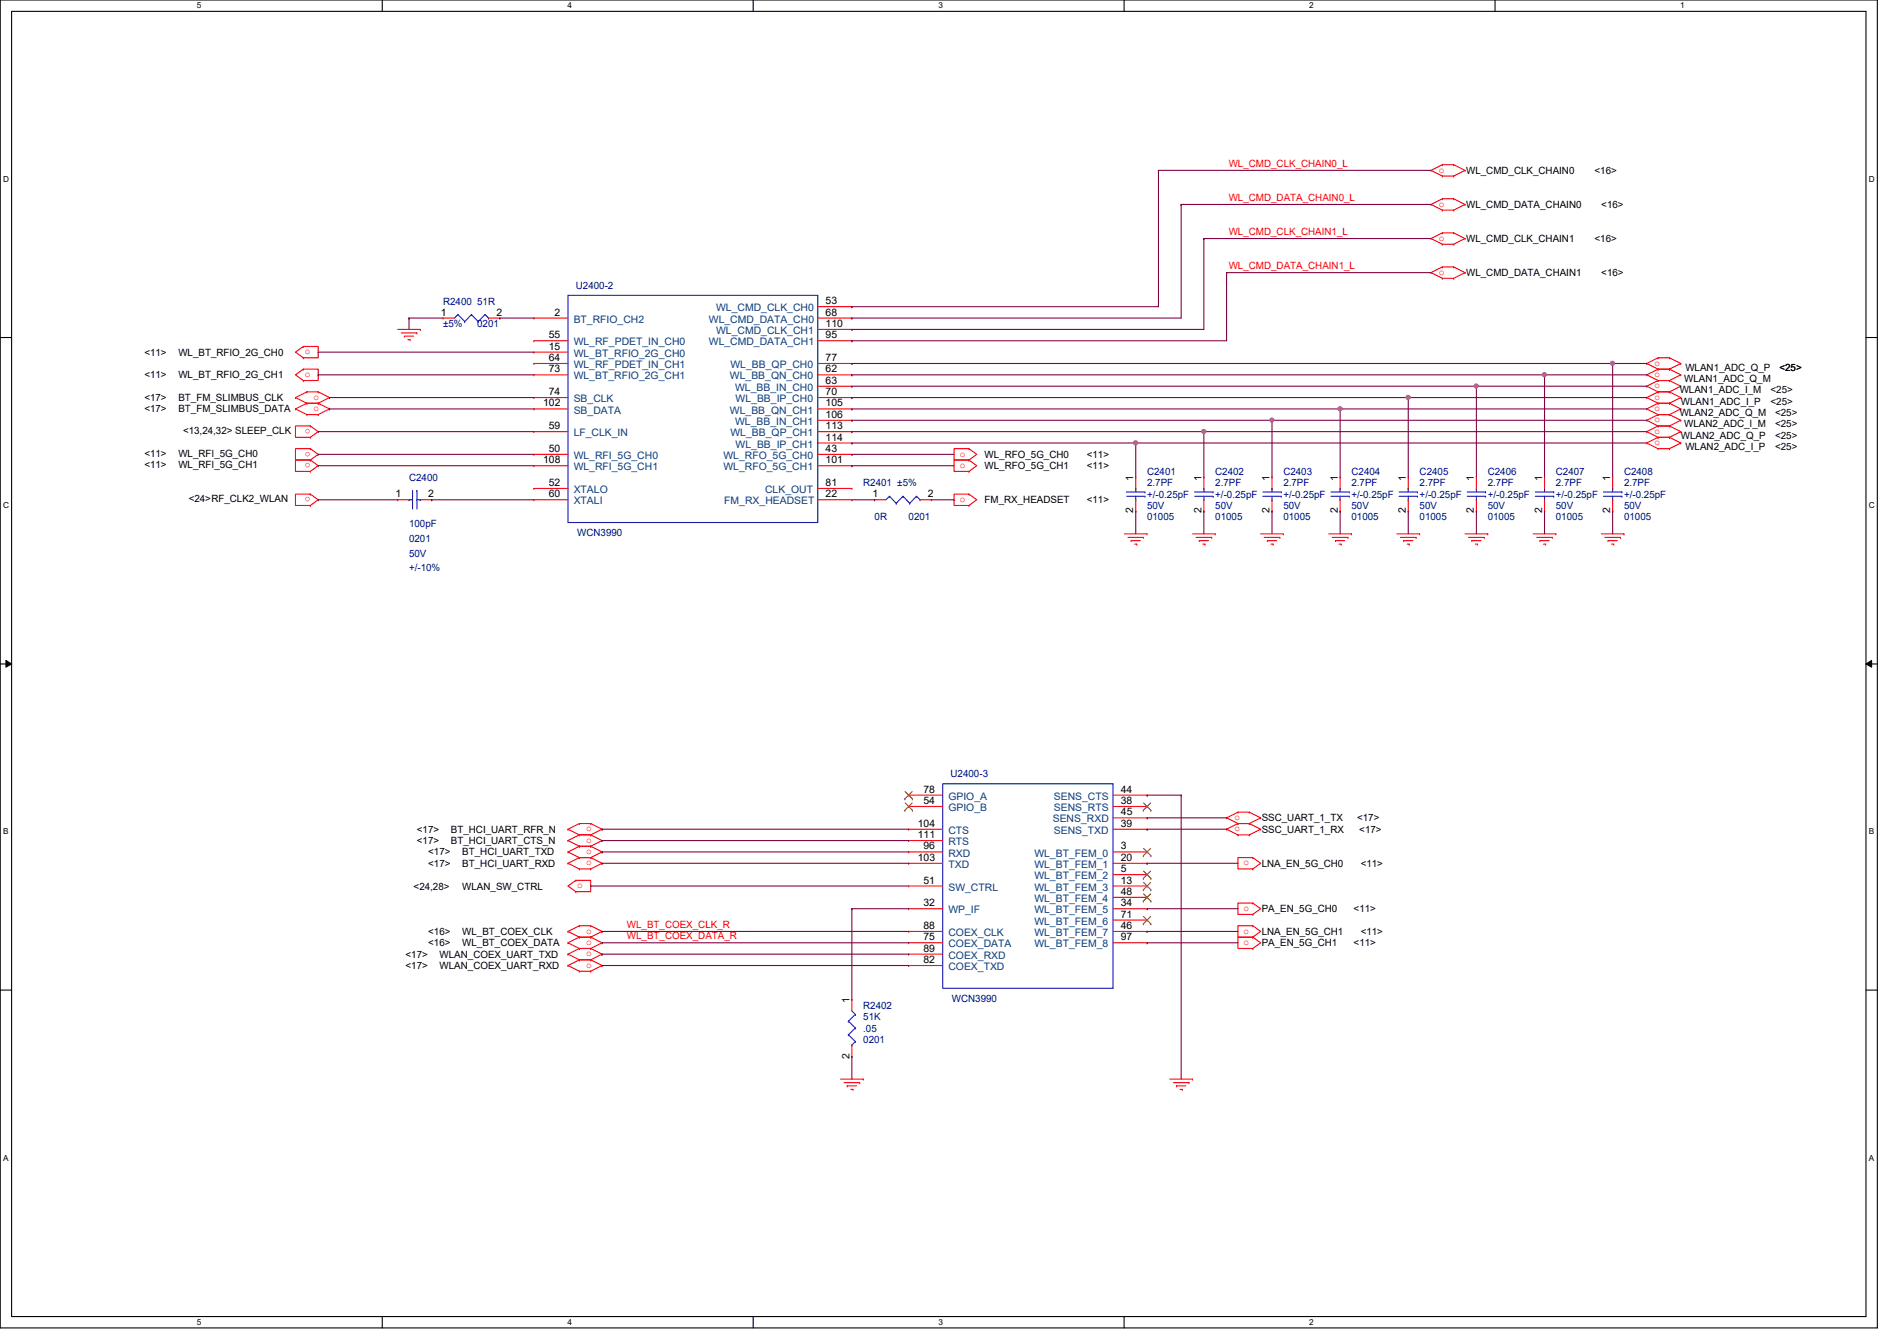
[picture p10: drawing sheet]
<svg xmlns="http://www.w3.org/2000/svg" width="297mm" height="210mm" viewBox="0 0 297 210" stroke-linecap="round" stroke-linejoin="round" font-family="sans-serif">
<path d="M0 0h294v207.9h-294zM1.8 1.8h290.4v204.3h-290.4z" fill="none" stroke="#000" stroke-width=".17"/>
<g fill="#fff">
<path d="M30.8 .2h.7v1.4h-.7z"/>
<path d="M30.8 206.2h.7v1.4h-.7z"/>
</g>
<path d="M59.9 0v1.8M59.9 206.1v1.8" fill="none" stroke="#000" stroke-width=".17"/>
<g fill="#fff">
<path d="M88.9 .2h.6v1.4h-.6z"/>
<path d="M88.9 206.2h.6v1.4h-.6z"/>
</g>
<path d="M117.9 0v1.8M117.9 206.1v1.8" fill="none" stroke="#000" stroke-width=".17"/>
<g fill="#fff">
<path d="M146.9 .2h.7v1.4h-.7z"/>
<path d="M146.9 206.2h.7v1.4h-.7z"/>
</g>
<path d="M176 0v1.8M176 206.1v1.8" fill="none" stroke="#000" stroke-width=".17"/>
<g fill="#fff">
<path d="M205 .2h.7v1.4h-.7z"/>
<path d="M205 206.2h.7v1.4h-.7z"/>
</g>
<path d="M234.1 0v1.8" fill="none" stroke="#000" stroke-width=".17"/>
<g fill="#fff">
<path d="M263.1 .2h.7v1.4h-.7z"/>
<path d="M.5 27.3h.9v1.4h-.9z"/>
<path d="M292.6 27.3h.9v1.4h-.9z"/>
<path d="M.5 78.4h.9v1.4h-.9z"/>
<path d="M292.6 78.4h.9v1.4h-.9z"/>
</g>
<path d="M0 52.8h1.8M292.2 52.8h1.8" fill="none" stroke="#000" stroke-width=".17"/>
<g fill="#fff">
<path d="M.5 129.5h.8v1.4h-.8z"/>
<path d="M292.6 129.5h.9v1.4h-.9z"/>
</g>
<path d="M0 103.9h1.8M292.2 103.9h1.8" fill="none" stroke="#000" stroke-width=".17"/>
<path d="M.9 103.4l.9 .5-.9 .5zM292.2 103.9l.9-.5v1z" fill="#000"/>
<path d="M.9 103.4l.9 .5-.9 .5zM292.2 103.9l.9-.5v1z" fill="none" stroke="#000" stroke-width=".16"/>
<g fill="#fff">
<path d="M.5 180.5h.8v1.4h-.8z"/>
<path d="M292.6 180.5h.9v1.4h-.9z"/>
</g>
<path d="M0 155h1.8M292.2 155h1.8" fill="none" stroke="#000" stroke-width=".17"/>
<g fill="none" stroke="#f00" stroke-width=".17">
<path d="M224.1 26.7h.1M224.1 32h.1M224.1 37.3h.1M224.1 26.7l1.7 .9M224.1 32l1.7 .9M224.1 37.3l1.7 .9M225.8 25.8h.1M225.8 27.6h.1M225.8 31.1h.1M225.8 32.9h.1M225.8 36.4h.1M225.8 38.2h.1"/>
<path d="M225.8 25.8l-1.7 .9M225.8 25.8h1.8M225.8 27.6h1.8M225.8 31.1l-1.7 .9M225.8 31.1h1.8M225.8 32.9h1.8M225.8 36.4l-1.7 .9M225.8 36.4h1.8M225.8 38.2h1.8M227.6 25.8h.1M227.6 27.6h.1M227.6 31.1h.1"/>
<path d="M227.6 32.9h.1M227.6 36.4h.1M227.6 38.2h.1M227.6 25.8l1.8 .9M227.6 31.1l1.8 .9M227.6 36.4l1.8 .9M229.4 26.7h.1M229.4 32h.1M229.4 37.3h.1M229.4 26.7l-1.8 .9M229.4 32l-1.8 .9M229.4 37.3l-1.8 .9"/>
<path d="M47.5 54.2h.1M47.5 56h.1M47.5 54.2h2.3v1.8h-2.3M47.5 57.8h.1M47.5 59.6h.1M47.5 57.8h2.3v1.8h-2.3M47.5 54.2l-1.2 .9 1.2 .9M47.5 57.8l-1.2 .9 1.2 .9M62.3 51.6h3.5M62.8 52.1h2.5M63.3 52.6h.1M63.3 52.6h1.5"/>
<path d="M63.9 53.2h.3M64.2 53.2h.1M65.3 52.1h.1M65.8 51.6h.1M69.4 49.8h.1M69.4 49.8h1.8M76.5 49.8h1.8M78.3 49.8h.1M83.6 49.8h.1M83.6 53.3h.1M83.6 55.1h.1M83.6 56.9h.1"/>
<path d="M83.6 58.7h.1M83.6 49.8h5.3M83.6 53.3h5.3M83.6 55.1h5.3M83.6 56.9h5.3M83.6 58.7h5.3M128.1 51.6h5.3M128.1 49.8h5.3M128.1 48h5.3M128.1 53.3h5.3M128.1 56.9h5.3M128.1 58.7h5.3"/>
<path d="M133.4 48h.1M133.4 49.8h.1M133.4 51.6h.1M133.4 53.3h.1M133.4 56.9h.1M133.4 58.7h.1M224.1 42.7h.1M224.1 42.7l1.7 .9M225.8 41.8h.1M225.8 43.6h.1M225.8 41.8l-1.7 .9M225.8 41.8h1.8"/>
<path d="M225.8 43.6h1.8M227.6 41.8h.1M227.6 43.6h.1M227.6 41.8l1.8 .9M229.4 42.7h.1M229.4 42.7l-1.8 .9M257.8 58.7h.1M257.8 56.9h.1M257.8 56.9l1.8 .9M257.8 58.7l1.8 .9M259.6 59.6h.1M259.6 57.8h.1"/>
<path d="M259.6 56h.1M259.6 59.6l-1.8 .9M259.6 59.6h1.8M259.6 57.8l-1.8 .9M259.6 57.8h1.8M259.6 56l-1.8 .9M259.6 56h1.8M261.4 59.6h.1M261.4 57.8h.1M261.4 56h.1M261.4 56l1.8 .9M261.4 59.6l1.8 .9"/>
<path d="M261.4 57.8l1.8 .9M263.2 58.7h.1M263.2 56.9h.1M263.2 58.7l-1.8 .9M263.2 56.9l-1.8 .9M46.3 62.2h.1M46.3 64h.1M46.3 62.2l1.7 .9M46.3 64l1.7 .9M48 61.3h.1M48 63.1h.1M48 64.9h.1"/>
<path d="M48 61.3h1.8M48 61.3l-1.7 .9M48 63.1h1.8M48 63.1l-1.7 .9M48 64.9h1.8M48.6 68.5h.1M48.6 66.7h.1M48.6 66.7h-2.3v1.8h2.3M48.6 72h.1M48.6 70.2h.1M48.6 70.2h-2.3v1.8h2.3M48.6 73.8h.1"/>
<path d="M48.6 72h-2.3v1.8h2.3M48.6 79.1h.1M48.6 77.3h.1M48.6 77.3h-2.3v1.8h2.3M48.6 66.7l1.2 .9-1.2 .9M48.6 70.2l1.2 .9-1.2 .9M48.6 72l1.2 .9-1.2 .9M48.6 77.3l1.2 .9-1.2 .9M49.8 61.3h.1M49.8 63.1h.1M49.8 64.9h.1M49.8 61.3l1.8 .9"/>
<path d="M49.8 63.1l1.8 .9M51.6 62.2h.1M51.6 64h.1M51.6 62.2l-1.8 .9M51.6 64l-1.8 .9M62.3 78.2h.1M62.3 78.2h1.7M65.8 78.2h1.8M67.6 78.2h.1M83.6 62.2h.1M83.6 64h.1M83.6 67.6h.1"/>
<path d="M83.6 71.1h.1M83.6 72.9h.1M83.6 76.5h.1M83.6 78.2h.1M83.6 78.2h5.3M83.6 62.2h5.3M83.6 64h5.3M83.6 67.6h5.3M83.6 71.1h5.3M83.6 72.9h5.3M83.6 76.5h5.3M128.1 78.2h5.3"/>
<path d="M128.1 60.5h5.3M128.1 62.2h5.3M128.1 64h5.3M128.1 65.8h5.3M128.1 67.6h5.3M128.1 69.3h5.3M128.1 71.1h5.3M128.1 72.9h5.3M128.1 76.5h5.3M133.4 60.5h.1M133.4 62.2h.1M133.4 64h.1"/>
<path d="M133.4 65.8h.1M133.4 67.6h.1M133.4 69.3h.1M133.4 71.1h.1M133.4 72.9h.1M133.4 76.5h.1M133.4 78.2h.1M136.9 78.2h.1M136.9 78.2h1.8M144.1 78.2h1.7M145.8 78.2h.1M151.7 70.2h.1"/>
<path d="M151.7 72h.1M151.7 70.2h-2.3v1.8h2.3M151.7 73.8h.1M151.7 72h-2.3v1.8h2.3M151.7 77.3h.1M151.7 79.1h.1M151.7 77.3h-2.3v1.8h2.3M151.7 70.2l1.2 .9-1.2 .9M151.7 72l1.2 .9-1.2 .9M151.7 77.3l1.2 .9-1.2 .9M177.8 74.7h.1M177.8 74.7v1.8"/>
<path d="M177.8 78.2v1.8M188.5 74.7h.1M188.5 74.7v1.8M188.5 78.2v1.8M199.2 74.7h.1M199.2 74.7v1.8M199.2 78.2v1.8M209.8 74.7h.1M209.8 74.7v1.8M209.8 78.2v1.8M220.5 74.7h.1M220.5 74.7v1.8"/>
<path d="M220.5 78.2v1.8M231.2 74.7h.1M231.2 74.7v1.8M231.2 78.2v1.8M241.8 74.7h.1M241.8 74.7v1.8M241.8 78.2v1.8M252.5 74.7h.1M252.5 74.7v1.8M252.5 78.2v1.8M257.8 60.5h.1M257.8 62.2h.1"/>
<path d="M257.8 65.8h.1M257.8 69.3h.1M257.8 64h.1M257.8 67.6h.1M257.8 60.5l1.8 .8M257.8 62.2l1.8 .9M257.8 65.8l1.8 .9M257.8 69.3l1.8 .9M257.8 64l1.8 .9M257.8 67.6l1.8 .9M259.6 61.3h.1M259.6 63.1h.1"/>
<path d="M259.6 64.9h.1M259.6 66.7h.1M259.6 68.5h.1M259.6 70.2h.1M259.6 61.3h1.8M259.6 63.1h1.8M259.6 64.9h1.8M259.6 61.3l-1.8 .9M259.6 64.9l-1.8 .9M259.6 66.7h1.8M259.6 68.5l-1.8 .8M259.6 68.5h1.8"/>
<path d="M259.6 70.2h1.8M259.6 63.1l-1.8 .9M259.6 66.7l-1.8 .9M261.4 61.3h.1M261.4 63.1h.1M261.4 64.9h.1M261.4 66.7h.1M261.4 68.5h.1M261.4 70.2h.1M261.4 61.3l1.8 .9M261.4 64.9l1.8 .9M261.4 68.5l1.8 .8"/>
<path d="M261.4 63.1l1.8 .9M261.4 66.7l1.8 .9M263.2 60.5h.1M263.2 62.2h.1M263.2 65.8h.1M263.2 69.3h.1M263.2 64h.1M263.2 67.6h.1M263.2 60.5l-1.8 .8M263.2 62.2l-1.8 .9M263.2 65.8l-1.8 .9M263.2 69.3l-1.8 .9"/>
<path d="M263.2 64l-1.8 .9M263.2 67.6l-1.8 .9M176.1 83.6h3.5M176.6 84.1h2.5M177.1 84.6h.1M177.1 84.6h1.5M177.7 85.2h.3M177.8 80h.1M178 85.2h.1M179.1 84.1h.1M179.6 83.6h.1M186.7 83.6h3.6"/>
<path d="M187.3 84.1h2.4M187.8 84.6h.1M187.8 84.6h1.4M188.3 85.2h.4M188.5 80h.1M188.7 85.2h.1M189.7 84.1h.1M190.3 83.6h.1M197.4 83.6h3.6M197.9 84.1h2.5M198.5 84.6h.1M198.5 84.6h1.4"/>
<path d="M199 85.2h.3M199.2 80h.1M199.3 85.2h.1M200.4 84.1h.1M201 83.6h.1M208.1 83.6h3.5M208.6 84.1h2.5M209.1 84.6h.1M209.1 84.6h1.5M209.7 85.2h.3M209.8 80h.1M210 85.2h.1"/>
<path d="M211.1 84.1h.1M211.6 83.6h.1M218.7 83.6h3.6M219.3 84.1h2.4M219.8 84.6h.1M219.8 84.6h1.4M220.3 85.2h.4M220.5 80h.1M220.7 85.2h.1M221.7 84.1h.1M222.3 83.6h.1M229.4 83.6h3.6"/>
<path d="M230 84.1h2.4M230.5 84.6h.1M230.5 84.6h1.4M231 85.2h.3M231.2 80h.1M231.3 85.2h.1M232.4 84.1h.1M233 83.6h.1M240.1 83.6h3.5M240.6 84.1h2.5M241.1 84.6h.1M241.1 84.6h1.5"/>
<path d="M241.7 85.2h.3M241.8 80h.1M242 85.2h.1M243.1 84.1h.1M243.6 83.6h.1M250.7 83.6h3.6M251.3 84.1h2.4M251.8 84.6h.1M251.8 84.6h1.4M252.3 85.2h.4M252.5 80h.1M252.7 85.2h.1"/>
<path d="M253.7 84.1h.1M254.3 83.6h.1M88.9 129.8h.1M88.9 131.6h.1M88.9 133.3h.1M88.9 135.1h.1M88.9 129.8l1.8 .9M88.9 131.6l1.8 .9M88.9 133.3l1.8 .9M88.9 135.1l1.8 .9M90.2 137.8h.1M90.2 139.6h.1"/>
<path d="M90.2 137.8h2.3v1.8h-2.3M90.2 137.8l-1.3 .9 1.3 .9M90.7 128.9h.1M90.7 130.7h.1M90.7 132.5h.1M90.7 134.2h.1M90.7 136h.1M90.7 128.9h1.8M90.7 128.9l-1.8 .9M90.7 130.7h1.8M90.7 130.7l-1.8 .9M90.7 132.5h1.8"/>
<path d="M90.7 132.5l-1.8 .8M90.7 134.2h1.8M90.7 134.2l-1.8 .9M90.7 136h1.8M92.5 128.9h.1M92.5 130.7h.1M92.5 132.5h.1M92.5 134.2h.1M92.5 136h.1M92.5 128.9l1.8 .9M92.5 130.7l1.8 .9M92.5 132.5l1.8 .8"/>
<path d="M92.5 134.2l1.8 .9M94.3 129.8h.1M94.3 131.6h.1M94.3 133.3h.1M94.3 135.1h.1M94.3 129.8l-1.8 .9M94.3 131.6l-1.8 .9M94.3 133.3l-1.8 .9M94.3 135.1l-1.8 .9M142.3 124.5h.1M142.3 126.2h.1M142.3 129.8h.1"/>
<path d="M142.3 131.6h.1M142.3 133.3h.1M142.3 135.1h.1M142.3 138.7h.1M142.3 124.5h5.3M142.3 126.2h5.3M142.3 129.8h5.3M142.3 133.3h5.3M142.3 135.1h5.3M142.3 138.7h5.3M142.3 131.6h5.3M174.3 124.5h5.3"/>
<path d="M174.3 126.2h5.3M174.3 128h5.3M174.3 129.8h5.3M174.3 133.3h5.3M174.3 135.1h5.3M174.3 136.9h5.3M174.3 138.7h5.3M179.6 124.5h.1M179.6 126.2h.1M179.6 128h.1M179.6 129.8h.1M179.6 133.3h.1"/>
<path d="M179.6 135.1h.1M179.6 136.9h.1M179.6 138.7h.1M192.1 128h.1M192.1 129.8h.1M192.1 128l1.7 .9M192.1 129.8l1.7 .9M193.8 127.1h.1M193.8 128.9h.1M193.8 130.7h.1M193.8 128.9h1.8M193.8 130.7h1.8"/>
<path d="M193.8 127.1l-1.7 .9M193.8 127.1h1.8M193.8 128.9l-1.7 .9M195.6 127.1h.1M195.6 128.9h.1M195.6 130.7h.1M195.6 127.1l1.8 .9M195.6 128.9l1.8 .9M196.2 134.2h.1M196.2 136h.1M196.2 134.2h-2.4v1.8h2.4M196.2 134.2l1.2 .9-1.2 .9"/>
<path d="M197.4 128h.1M197.4 129.8h.1M197.4 128l-1.8 .9M197.4 129.8l-1.8 .9M88.9 145.8h.1M88.9 147.6h.1M88.9 149.4h.1M88.9 151.1h.1M88.9 145.8l1.8 .9M88.9 147.6l1.8 .9M88.9 149.4l1.8 .8M88.9 151.1l1.8 .9"/>
<path d="M90.7 144.9h.1M90.7 146.7h.1M90.7 148.5h.1M90.7 150.2h.1M90.7 152h.1M90.7 144.9h1.8M90.7 144.9l-1.8 .9M90.7 146.7h1.8M90.7 146.7l-1.8 .9M90.7 148.5h1.8M90.7 148.5l-1.8 .9M90.7 150.2h1.8"/>
<path d="M90.7 150.2l-1.8 .9M90.7 152h1.8M92.5 144.9h.1M92.5 146.7h.1M92.5 148.5h.1M92.5 150.2h.1M92.5 152h.1M92.5 144.9l1.8 .9M92.5 146.7l1.8 .9M92.5 148.5l1.8 .9M92.5 150.2l1.8 .9M94.3 145.8h.1"/>
<path d="M94.3 147.6h.1M94.3 149.4h.1M94.3 151.1h.1M94.3 145.8l-1.8 .9M94.3 147.6l-1.8 .9M94.3 149.4l-1.8 .8M94.3 151.1l-1.8 .9M133.4 156.5h.1M133.4 156.5v1.7M142.3 142.2h.1M142.3 145.8h.1M142.3 147.6h.1"/>
<path d="M142.3 149.4h.1M142.3 151.1h.1M142.3 142.2h5.3M142.3 145.8h5.3M142.3 147.6h5.3M142.3 149.4h5.3M142.3 151.1h5.3M174.3 140.5h5.3M174.3 142.2h5.3M174.3 144h5.3M174.3 145.8h5.3M174.3 147.6h5.3"/>
<path d="M179.6 140.5h.1M179.6 142.2h.1M179.6 144h.1M179.6 145.8h.1M179.6 147.6h.1M196.2 141.4h.1M196.2 143.1h.1M196.2 141.4h-2.4v1.7h2.4M196.2 146.7h.1M196.2 148.5h.1M196.2 146.7h-2.4v1.8h2.4M196.2 144.9h.1"/>
<path d="M196.2 144.9h-2.4v1.8h2.4M196.2 141.4l1.2 .8-1.2 .9M196.2 146.7l1.2 .9-1.2 .9M196.2 144.9l1.2 .9-1.2 .9M131.6 168.9h3.6M132.2 169.5h2.4M132.7 170h.1M132.7 170h1.4M133.2 170.5h.4M133.4 165.4h.1M133.4 163.6v1.8M133.6 170.5h.1"/>
<path d="M134.6 169.5h.1M135.2 168.9h.1M183.2 168.9h3.5M183.7 169.5h2.5M184.2 170h.1M184.2 170h1.5M184.8 170.5h.3M185.1 170.5h.1M186.2 169.5h.1M186.7 168.9h.1"/>
</g>
<g fill="none" stroke="#00f" stroke-width=".17">
<path d="M71.7 49.2h.1M71.7 49.2l-.5 .6M71.7 49.2l1.1 1.1M72.8 50.3h.1M73.8 49.2h.1M73.8 49.2l-1 1.1M73.8 49.2l1.1 1.1M74.9 50.3h.1M75.9 49.2h.1M75.9 49.2l-1 1.1M75.9 49.2l.6 .6M76.5 49.8h.1"/>
<path d="M88.9 46.2h39.2v35.6h-39.2zM64 78.2h.1M64 78.2h.6M64.6 76.8h.1M64.6 76.8v2.9M65.3 76.8h.1M65.3 76.8v2.9M65.3 78.2h.5M65.8 78.2h.1M139.3 77.7h.1M139.3 77.7l-.6 .5M139.3 77.7l1 1.1"/>
<path d="M140.3 78.8h.1M141.4 77.7h.1M141.4 77.7l-1.1 1.1M141.4 77.7l1 1.1M142.4 78.8h.1M143.5 77.7h.1M143.5 77.7l-1.1 1.1M143.5 77.7l.6 .5M144.1 78.2h.1M176.4 77h2.9M176.4 77.7h2.9M177.8 76.5h.1"/>
<path d="M177.8 78.2h.1M177.8 76.5v.5M177.8 77.7v.5M179.3 77h.1M179.3 77.7h.1M187.1 77h2.8M187.1 77.7h2.8M188.5 76.5h.1M188.5 78.2h.1M188.5 76.5v.5M188.5 77.7v.5M189.9 77h.1"/>
<path d="M189.9 77.7h.1M197.7 77h2.9M197.7 77.7h2.9M199.2 76.5h.1M199.2 78.2h.1M199.2 76.5v.5M199.2 77.7v.5M200.6 77h.1M200.6 77.7h.1M208.4 77h2.9M208.4 77.7h2.9M209.8 76.5h.1"/>
<path d="M209.8 78.2h.1M209.8 76.5v.5M209.8 77.7v.5M211.3 77h.1M211.3 77.7h.1M219.1 77h2.9M219.1 77.7h2.9M220.5 76.5h.1M220.5 78.2h.1M220.5 76.5v.5M220.5 77.7v.5M222 77h.1"/>
<path d="M222 77.7h.1M229.7 77h2.9M229.7 77.7h2.9M231.2 76.5h.1M231.2 78.2h.1M231.2 76.5v.5M231.2 77.7v.5M232.6 77h.1M232.6 77.7h.1M240.4 77h2.9M240.4 77.7h2.9M241.8 76.5h.1"/>
<path d="M241.8 78.2h.1M241.8 76.5v.5M241.8 77.7v.5M243.3 77h.1M243.3 77.7h.1M251.1 77h2.9M251.1 77.7h2.9M252.5 76.5h.1M252.5 78.2h.1M252.5 76.5v.5M252.5 77.7v.5M254 77h.1"/>
<path d="M254 77.7h.1M147.6 122.7h26.7v32h-26.7zM132.8 159.9h.1M132.8 159.9l1.1 1M133.4 158.2l.5 .6M133.9 158.8h.1M133.9 158.8l-1.1 1.1M132.8 162h.1M132.8 162l1.1 1M133.4 163.6h.1M133.9 160.9h.1M133.9 163h.1"/>
<path d="M133.9 160.9l-1.1 1.1M133.9 163l-.5 .6"/>
</g>
<g fill="none" stroke="#804000" stroke-width=".16">
<path d="M141.7 125.1h.1M141.7 126.8h.1M141.7 123.9l1.2 1.2M141.7 125.7l1.2 1.1M142.8 123.9l-1.1 1.2M142.8 125.7l-1.1 1.1M142.9 125.1h.1M142.9 126.8h.1M179 126.8h.1M179 133.9h.1M179 137.5h.1M179 139.3h.1"/>
<path d="M179.1 125.7l1.1 1.1M179.1 132.8l1.1 1.1M179.1 136.4l1.1 1.1M179.1 138.1l1.1 1.2M179.1 139.9l1.1 1.2M180.2 125.7l-1.2 1.1M180.2 132.8l-1.2 1.1M180.2 136.4l-1.2 1.1M180.2 138.1l-1.2 1.2M180.2 139.9l-1.2 1.2M180.2 126.8h.1M180.2 133.9h.1"/>
<path d="M180.2 137.5h.1M180.2 139.3h.1M179 141.1h.1M179 144.6h.1M179.1 143.5l1.1 1.1M180.2 143.5l-1.2 1.1M180.2 141.1h.1M180.2 144.6h.1"/>
</g>
<g fill="none" stroke="#800040" stroke-width=".17">
<path d="M49.8 55.1h.1M49.8 58.7h.1M49.8 55.1h33.8M49.8 58.7h33.8M133.4 49.8h.1M133.4 51.6h.1M133.4 56.9h.1M133.4 49.8h51.6M133.4 51.6h55.1M133.4 56.9h119.1M49.8 71.1h.1M49.8 72.9h.1"/>
<path d="M49.8 71.1h33.8M49.8 72.9h33.8M51.6 62.2h.1M51.6 64h.1M51.6 62.2h32M51.6 64h32"/>
</g>
<circle cx="252.5" cy="56.9" r=".32" fill="#f0f"/>
<circle cx="252.5" cy="56.9" r=".32" fill="none" stroke="#f0f" stroke-width=".17"/>
<path d="M133.4 58.7h.1M133.4 58.7h108.4" fill="none" stroke="#800040" stroke-width=".17"/>
<circle cx="241.8" cy="58.6" r=".32" fill="#f0f"/>
<circle cx="241.8" cy="58.6" r=".32" fill="none" stroke="#f0f" stroke-width=".17"/>
<path d="M133.4 60.5h.1M133.4 60.5h97.8" fill="none" stroke="#800040" stroke-width=".17"/>
<circle cx="231.2" cy="60.4" r=".32" fill="#f0f"/>
<circle cx="231.2" cy="60.4" r=".32" fill="none" stroke="#f0f" stroke-width=".17"/>
<path d="M133.4 62.2h.1M133.4 62.2h87.1" fill="none" stroke="#800040" stroke-width=".17"/>
<circle cx="220.5" cy="62.2" r=".32" fill="#f0f"/>
<circle cx="220.5" cy="62.2" r=".32" fill="none" stroke="#f0f" stroke-width=".17"/>
<path d="M133.4 64h.1M133.4 64h76.4" fill="none" stroke="#800040" stroke-width=".17"/>
<circle cx="209.8" cy="64" r=".32" fill="#f0f"/>
<circle cx="209.8" cy="64" r=".32" fill="none" stroke="#f0f" stroke-width=".17"/>
<path d="M133.4 65.8h.1M133.4 65.8h65.8" fill="none" stroke="#800040" stroke-width=".17"/>
<circle cx="199.2" cy="65.8" r=".32" fill="#f0f"/>
<circle cx="199.2" cy="65.8" r=".32" fill="none" stroke="#f0f" stroke-width=".17"/>
<path d="M133.4 67.6h.1M133.4 67.6h55.1" fill="none" stroke="#800040" stroke-width=".17"/>
<circle cx="188.5" cy="67.5" r=".32" fill="#f0f"/>
<circle cx="188.5" cy="67.5" r=".32" fill="none" stroke="#f0f" stroke-width=".17"/>
<path d="M133.4 69.3h.1M133.4 69.3h44.4" fill="none" stroke="#800040" stroke-width=".17"/>
<circle cx="177.8" cy="69.3" r=".32" fill="#f0f"/>
<circle cx="177.8" cy="69.3" r=".32" fill="none" stroke="#f0f" stroke-width=".17"/>
<g fill="none" stroke="#800040" stroke-width=".17">
<path d="M181.4 26.7h.1M181.4 26.7v21.3h-48M181.4 26.7h42.7M185 32h.1M185 32v17.8M185 32h39.1M188.5 37.3h.1M188.5 37.3v14.3M188.5 37.3h35.6M64 49.8h.1M64 49.8h5.4M64 49.8v1.8"/>
<path d="M78.3 49.8h.1M78.3 49.8h5.3M133.4 48h.1M133.4 53.3h.1M192.1 42.7h.1M192.1 42.7v10.6h-58.7M192.1 42.7h32M241.8 58.7h.1M241.8 58.7v16M241.8 58.7h16M252.5 56.9h.1M252.5 56.9v17.8"/>
<path d="M252.5 56.9h5.3M49.8 78.2h.1M49.8 67.6h.1M49.8 78.2h12.5M49.8 67.6h33.8M67.6 78.2h.1M67.6 78.2h16M133.4 71.1h.1M133.4 72.9h.1M133.4 71.1h16M133.4 72.9h16M133.4 78.2h3.5"/>
<path d="M136.9 78.2h.1M145.8 78.2h3.6M149.4 78.2h.1M177.8 69.3h.1M177.8 69.3v5.4M177.8 69.3h80M188.5 67.6h.1M188.5 67.6v7.1M188.5 67.6h69.3M199.2 65.8h.1M199.2 65.8v8.9M199.2 65.8h58.6"/>
<path d="M209.8 64h.1M209.8 64v10.7M209.8 64h48M220.5 62.2h.1M220.5 62.2v12.5M220.5 62.2h37.3M231.2 60.5h.1M231.2 60.5v14.2M231.2 60.5h26.6M177.8 80h.1M177.8 80v3.6M188.5 80h.1"/>
<path d="M188.5 80v3.6M199.2 80h.1M199.2 80v3.6M209.8 80h.1M209.8 80v3.6M220.5 80h.1M220.5 80v3.6M231.2 80h.1M231.2 80v3.6M241.8 80h.1M241.8 80v3.6M252.5 80h.1"/>
<path d="M252.5 80v3.6M92.5 138.7h.1M92.5 138.7h49.8M94.3 129.8h.1M94.3 131.6h.1M94.3 133.3h.1M94.3 135.1h.1M94.3 129.8h48M94.3 131.6h48M94.3 135.1h48M94.3 133.3h48M179.6 128h.1"/>
<path d="M179.6 129.8h.1M179.6 135.1h.1M179.6 124.5h.1M179.6 129.8h12.5M179.6 128h12.5M179.6 135.1h14.2M179.6 124.5h5.4M185 124.5h.1M185 124.5v44.4M94.3 151.1h.1M94.3 149.4h.1M94.3 145.8h.1"/>
<path d="M94.3 147.6h.1M94.3 147.6h48M94.3 145.8h48M94.3 151.1h48M94.3 149.4h48M133.4 142.2h.1M133.4 142.2h8.9M133.4 142.2v14.3M179.6 142.2h.1M179.6 147.6h.1M179.6 145.8h.1M179.6 142.2h14.2"/>
<path d="M179.6 147.6h14.2M179.6 145.8h14.2M133.4 165.4h.1M133.4 165.4v3.5"/>
</g>
<circle cx="252.5" cy="56.9" r=".32" fill="#f0f"/>
<circle cx="252.5" cy="56.9" r=".32" fill="none" stroke="#f0f" stroke-width=".17"/>
<circle cx="241.8" cy="58.6" r=".32" fill="#f0f"/>
<circle cx="241.8" cy="58.6" r=".32" fill="none" stroke="#f0f" stroke-width=".17"/>
<circle cx="231.2" cy="60.4" r=".32" fill="#f0f"/>
<circle cx="231.2" cy="60.4" r=".32" fill="none" stroke="#f0f" stroke-width=".17"/>
<circle cx="220.5" cy="62.2" r=".32" fill="#f0f"/>
<circle cx="220.5" cy="62.2" r=".32" fill="none" stroke="#f0f" stroke-width=".17"/>
<circle cx="209.8" cy="64" r=".32" fill="#f0f"/>
<circle cx="209.8" cy="64" r=".32" fill="none" stroke="#f0f" stroke-width=".17"/>
<circle cx="199.2" cy="65.8" r=".32" fill="#f0f"/>
<circle cx="199.2" cy="65.8" r=".32" fill="none" stroke="#f0f" stroke-width=".17"/>
<circle cx="188.5" cy="67.5" r=".32" fill="#f0f"/>
<circle cx="188.5" cy="67.5" r=".32" fill="none" stroke="#f0f" stroke-width=".17"/>
<circle cx="177.8" cy="69.3" r=".32" fill="#f0f"/>
<circle cx="177.8" cy="69.3" r=".32" fill="none" stroke="#f0f" stroke-width=".17"/>
<g font-size="1.6" fill="#f00">
<text x="192.4" y="26.1">WL_CMD_CLK_CHAIN0_L</text>
<text x="225.3" y="27">o</text>
<text x="192.4" y="31.5">WL_CMD_DATA_CHAIN0_L</text>
<text x="225.3" y="32.3">o</text>
<text x="192.4" y="36.8">WL_CMD_CLK_CHAIN1_L</text>
<text x="225.3" y="37.7">o</text>
<text x="192.4" y="42.1">WL_CMD_DATA_CHAIN1_L</text>
<text x="225.3" y="43">o</text>
<text x="47.7" y="55.5">o</text>
<text x="47.7" y="59">o</text>
<text x="259.1" y="59">o</text>
<text x="259.1" y="57.2">o</text>
<text x="49.1" y="62.6">o</text>
<text x="49.1" y="64.3">o</text>
<text x="259.1" y="60.8">o</text>
<text x="259.1" y="62.6">o</text>
<text x="259.1" y="64.3">o</text>
<text x="48.6" y="67.1" transform="rotate(180 48.6 67.1)">o</text>
<text x="48.6" y="70.7" transform="rotate(180 48.6 70.7)">o</text>
<text x="150.3" y="71.5">o</text>
<text x="259.1" y="66.1">o</text>
<text x="259.1" y="69.7">o</text>
<text x="259.1" y="67.9">o</text>
<text x="48.6" y="72.5" transform="rotate(180 48.6 72.5)">o</text>
<text x="48.6" y="77.8" transform="rotate(180 48.6 77.8)">o</text>
<text x="150.3" y="73.2">o</text>
<text x="150.3" y="78.6">o</text>
<text x="91.8" y="130.1">o</text>
<text x="91.8" y="131.9">o</text>
<text x="193.3" y="128.4">o</text>
<text x="193.3" y="130.1">o</text>
<text x="91.8" y="133.7">o</text>
<text x="91.8" y="135.5">o</text>
<text x="194.7" y="135.5">o</text>
<text x="90.4" y="139">o</text>
<text x="194.7" y="142.6">o</text>
<text x="91.8" y="146.1">o</text>
<text x="91.8" y="147.9">o</text>
<text x="91.8" y="149.7">o</text>
<text x="98.2" y="145.2">WL_BT_COEX_CLK_R</text>
<text x="98.2" y="147">WL_BT_COEX_DATA_R</text>
<text x="194.7" y="147.9">o</text>
<text x="194.7" y="146.1">o</text>
<text x="91.8" y="151.5">o</text>
</g>
<g font-size="1.6">
<text x="229.6" y="27.2">WL_CMD_CLK_CHAIN0</text>
<text x="249.7" y="27.2">&lt;16&gt;</text>
<text x="229.6" y="32.6">WL_CMD_DATA_CHAIN0</text>
<text x="250.7" y="32.6">&lt;16&gt;</text>
<text x="229.6" y="37.9">WL_CMD_CLK_CHAIN1</text>
<text x="249.7" y="37.9">&lt;16&gt;</text>
<text x="129.3" y="47.6">53</text>
<text x="229.6" y="43.2">WL_CMD_DATA_CHAIN1</text>
<text x="250.7" y="43.2">&lt;16&gt;</text>
<text x="69" y="49.4">1</text>
<text x="77.7" y="49.4">2</text>
<text x="85.9" y="53">55</text>
<text x="86.8" y="49.4">2</text>
<text x="129.3" y="49.4">68</text>
<text x="129.3" y="53">95</text>
<text x="129.3" y="51.2">110</text>
<text x="22.6" y="55.7">&lt;11&gt;</text>
<text x="22.6" y="59.2">&lt;11&gt;</text>
<text x="27.9" y="55.7">WL_BT_RFIO_2G_CH0</text>
<text x="27.9" y="59.2">WL_BT_RFIO_2G_CH1</text>
<text x="85.9" y="54.7">15</text>
<text x="85.9" y="56.5">64</text>
<text x="85.9" y="58.3">73</text>
<text x="129.3" y="58.3">62</text>
<text x="129.3" y="56.5">77</text>
<text x="263.7" y="59.8">WLAN1_ADC_Q_M</text>
<text x="263.9" y="58">WLAN1_ADC_Q_P</text>
<text x="278.6" y="58">&lt;25&gt;</text>
<text x="22.6" y="62.8">&lt;17&gt;</text>
<text x="22.6" y="64.6">&lt;17&gt;</text>
<text x="27.9" y="62.8">BT_FM_SLIMBUS_CLK</text>
<text x="27.9" y="64.6">BT_FM_SLIMBUS_DATA</text>
<text x="85" y="63.6">102</text>
<text x="85.9" y="61.8">74</text>
<text x="129.3" y="61.8">70</text>
<text x="129.3" y="63.6">105</text>
<text x="129.3" y="60.1">63</text>
<text x="129.3" y="65.4">106</text>
<text x="263" y="61.6">WLAN1_ADC_I_M</text>
<text x="263" y="65.1">WLAN2_ADC_Q_M</text>
<text x="263.2" y="63.3">WLAN1_ADC_I_P</text>
<text x="277.2" y="61.6">&lt;25&gt;</text>
<text x="277.2" y="63.3">&lt;25&gt;</text>
<text x="278" y="65.1">&lt;25&gt;</text>
<text x="22.6" y="71.5">&lt;11&gt;</text>
<text x="27.9" y="71.5">WL_RFI_5G_CH0</text>
<text x="28.7" y="67.9">&lt;13,24,32&gt; SLEEP_CLK</text>
<text x="85.9" y="67.2">59</text>
<text x="85.9" y="70.7">50</text>
<text x="129.3" y="69">114</text>
<text x="129.3" y="70.7">43</text>
<text x="129.3" y="67.2">113</text>
<text x="154.2" y="71.7">WL_RFO_5G_CH0</text>
<text x="170.2" y="71.7">&lt;11&gt;</text>
<text x="263.2" y="68.7">WLAN2_ADC_Q_P</text>
<text x="263.7" y="66.9">WLAN2_ADC_I_M</text>
<text x="263.9" y="70.4">WLAN2_ADC_I_P</text>
<text x="278" y="66.9">&lt;25&gt;</text>
<text x="278" y="70.4">&lt;25&gt;</text>
<text x="278" y="68.7">&lt;25&gt;</text>
<text x="22.6" y="73.3">&lt;11&gt;</text>
<text x="27.9" y="73.3">WL_RFI_5G_CH1</text>
<text x="61.9" y="77.9">1</text>
<text x="67.1" y="77.9">2</text>
<text x="85" y="72.5">108</text>
<text x="85.9" y="76.1">52</text>
<text x="85.9" y="77.9">60</text>
<text x="129.3" y="76.1">81</text>
<text x="129.3" y="77.9">22</text>
<text x="129.3" y="72.5">101</text>
<text x="136.6" y="77.9">1</text>
<text x="145.3" y="77.9">2</text>
<text x="154.2" y="73.4">WL_RFO_5G_CH1</text>
<text x="170.2" y="73.4">&lt;11&gt;</text>
<text x="177.5" y="75.2" transform="rotate(-90 177.5 75.2)">1</text>
<text x="188.1" y="75.2" transform="rotate(-90 188.1 75.2)">1</text>
<text x="198.8" y="75.2" transform="rotate(-90 198.8 75.2)">1</text>
<text x="209.5" y="75.2" transform="rotate(-90 209.5 75.2)">1</text>
<text x="220.1" y="75.2" transform="rotate(-90 220.1 75.2)">1</text>
<text x="230.8" y="75.2" transform="rotate(-90 230.8 75.2)">1</text>
<text x="241.5" y="75.2" transform="rotate(-90 241.5 75.2)">1</text>
<text x="252.1" y="75.2" transform="rotate(-90 252.1 75.2)">1</text>
<text x="29.5" y="78.6">&lt;24&gt;RF_CLK2_WLAN</text>
<text x="154.2" y="78.8">FM_RX_HEADSET</text>
<text x="170.2" y="78.8">&lt;11&gt;</text>
<text x="177.5" y="80.3" transform="rotate(-90 177.5 80.3)">2</text>
<text x="188.1" y="80.3" transform="rotate(-90 188.1 80.3)">2</text>
<text x="198.8" y="80.3" transform="rotate(-90 198.8 80.3)">2</text>
<text x="209.5" y="80.3" transform="rotate(-90 209.5 80.3)">2</text>
<text x="220.1" y="80.3" transform="rotate(-90 220.1 80.3)">2</text>
<text x="230.8" y="80.3" transform="rotate(-90 230.8 80.3)">2</text>
<text x="241.5" y="80.3" transform="rotate(-90 241.5 80.3)">2</text>
<text x="252.1" y="80.3" transform="rotate(-90 252.1 80.3)">2</text>
<text x="144.6" y="124.1">78</text>
<text x="144.6" y="125.9">54</text>
<text x="175.5" y="124.1">44</text>
<text x="175.5" y="125.9">38</text>
<text x="65.3" y="130.3">&lt;17&gt;</text>
<text x="70.6" y="130.3">BT_HCI_UART_RFR_N</text>
<text x="143.7" y="129.4">104</text>
<text x="143.7" y="131.2">111</text>
<text x="175.5" y="129.4">39</text>
<text x="175.5" y="127.6">45</text>
<text x="197.6" y="128.6">SSC_UART_1_TX</text>
<text x="197.6" y="130.3">SSC_UART_1_RX</text>
<text x="212.5" y="128.6">&lt;17&gt;</text>
<text x="212.8" y="130.3">&lt;17&gt;</text>
<text x="65.3" y="132.1">&lt;17&gt;</text>
<text x="67.1" y="133.9">&lt;17&gt;</text>
<text x="67.1" y="135.7">&lt;17&gt;</text>
<text x="70.6" y="132.1">BT_HCI_UART_CTS_N</text>
<text x="72.4" y="133.9">BT_HCI_UART_TXD</text>
<text x="72.4" y="135.7">BT_HCI_UART_RXD</text>
<text x="143.7" y="134.7">103</text>
<text x="144.6" y="133">96</text>
<text x="175.5" y="133">3</text>
<text x="175.5" y="134.7">20</text>
<text x="175.5" y="136.5">5</text>
<text x="197.6" y="135.7">LNA_EN_5G_CH0</text>
<text x="213.1" y="135.7">&lt;11&gt;</text>
<text x="64.8" y="139.2">&lt;24,28&gt;</text>
<text x="72.4" y="139.2">WLAN_SW_CTRL</text>
<text x="144.6" y="138.3">51</text>
<text x="144.6" y="141.9">32</text>
<text x="175.5" y="138.3">13</text>
<text x="175.5" y="140.1">48</text>
<text x="175.5" y="141.9">34</text>
<text x="175.5" y="143.6">71</text>
<text x="197.6" y="142.8">PA_EN_5G_CH0</text>
<text x="212" y="142.8">&lt;11&gt;</text>
<text x="63.5" y="149.9">&lt;17&gt;</text>
<text x="67.1" y="146.3">&lt;16&gt;</text>
<text x="67.1" y="148.1">&lt;16&gt;</text>
<text x="68.8" y="149.9">WLAN_COEX_UART_TXD</text>
<text x="72.4" y="146.3">WL_BT_COEX_CLK</text>
<text x="72.4" y="148.1">WL_BT_COEX_DATA</text>
<text x="144.6" y="145.4">88</text>
<text x="144.6" y="147.2">75</text>
<text x="144.6" y="149">89</text>
<text x="175.5" y="145.4">46</text>
<text x="175.5" y="147.2">97</text>
<text x="197.6" y="148.1">PA_EN_5G_CH1</text>
<text x="197.6" y="146.3">LNA_EN_5G_CH1</text>
<text x="212" y="148.1">&lt;11&gt;</text>
<text x="213.1" y="146.3">&lt;11&gt;</text>
<text x="63.5" y="151.7">&lt;17&gt;</text>
<text x="68.8" y="151.7">WLAN_COEX_UART_RXD</text>
<text x="144.6" y="150.7">82</text>
<text x="133" y="157" transform="rotate(-90 133 157)">1</text>
<text x="133" y="165.7" transform="rotate(-90 133 165.7)">2</text>
</g>
<g font-size="1.6" fill="#000080">
<text x="69.4" y="47.7">R2400 51R</text>
<text x="90.2" y="45.2">U2400-2</text>
<text x="69.4" y="51.2">±5%</text>
<text x="74.7" y="51.2">0201</text>
<text x="64" y="75.2">C2400</text>
<text x="135.2" y="76.1">R2401 ±5%</text>
<text x="179.6" y="74.3">C2401</text>
<text x="179.6" y="76.1">2.7PF</text>
<text x="179.6" y="77.9">+/-0.25pF</text>
<text x="190.3" y="74.3">C2402</text>
<text x="190.3" y="76.1">2.7PF</text>
<text x="190.3" y="77.9">+/-0.25pF</text>
<text x="201" y="74.3">C2403</text>
<text x="201" y="76.1">2.7PF</text>
<text x="201" y="77.9">+/-0.25pF</text>
<text x="211.6" y="74.3">C2404</text>
<text x="211.6" y="76.1">2.7PF</text>
<text x="211.6" y="77.9">+/-0.25pF</text>
<text x="222.3" y="74.3">C2405</text>
<text x="222.3" y="76.1">2.7PF</text>
<text x="222.3" y="77.9">+/-0.25pF</text>
<text x="233" y="74.3">C2406</text>
<text x="233" y="76.1">2.7PF</text>
<text x="233" y="77.9">+/-0.25pF</text>
<text x="243.6" y="74.3">C2407</text>
<text x="243.6" y="76.1">2.7PF</text>
<text x="243.6" y="77.9">+/-0.25pF</text>
<text x="254.3" y="74.3">C2408</text>
<text x="254.3" y="76.1">2.7PF</text>
<text x="254.3" y="77.9">+/-0.25pF</text>
<text x="64" y="82.5">100pF</text>
<text x="90.4" y="83.9">WCN3990</text>
<text x="136.9" y="81.4">0R</text>
<text x="142.3" y="81.4">0201</text>
<text x="179.6" y="81.4">01005</text>
<text x="179.6" y="79.7">50V</text>
<text x="190.3" y="81.4">01005</text>
<text x="190.3" y="79.7">50V</text>
<text x="201" y="81.4">01005</text>
<text x="201" y="79.7">50V</text>
<text x="211.6" y="81.4">01005</text>
<text x="211.6" y="79.7">50V</text>
<text x="222.3" y="81.4">01005</text>
<text x="222.3" y="79.7">50V</text>
<text x="233" y="81.4">01005</text>
<text x="233" y="79.7">50V</text>
<text x="243.6" y="81.4">01005</text>
<text x="243.6" y="79.7">50V</text>
<text x="254.3" y="81.4">01005</text>
<text x="254.3" y="79.7">50V</text>
<text x="64" y="84.8">0201</text>
<text x="64" y="87.1">50V</text>
<text x="64" y="89.5">+/-10%</text>
<text x="148.8" y="121.6">U2400-3</text>
<text x="135.2" y="157.9">R2402</text>
<text x="135.2" y="159.7">51K</text>
<text x="135.2" y="161.5">.05</text>
<text x="149.1" y="156.8">WCN3990</text>
<text x="135.2" y="163.2">0201</text>
</g>
<g font-size="1.6" fill="#004080">
<text x="89.8" y="50.5">BT_RFIO_CH2</text>
<text x="111" y="50.5">WL_CMD_DATA_CH0</text>
<text x="112.1" y="48.7">WL_CMD_CLK_CH0</text>
<text x="112.1" y="52.3">WL_CMD_CLK_CH1</text>
<text x="89.8" y="54.1">WL_RF_PDET_IN_CH0</text>
<text x="89.8" y="55.8">WL_BT_RFIO_2G_CH0</text>
<text x="89.8" y="57.6">WL_RF_PDET_IN_CH1</text>
<text x="89.8" y="59.4">WL_BT_RFIO_2G_CH1</text>
<text x="111" y="54.1">WL_CMD_DATA_CH1</text>
<text x="114.3" y="59.4">WL_BB_QN_CH0</text>
<text x="114.4" y="57.6">WL_BB_QP_CH0</text>
<text x="89.8" y="62.9">SB_CLK</text>
<text x="89.8" y="64.7">SB_DATA</text>
<text x="114.3" y="64.7">WL_BB_QN_CH1</text>
<text x="115.1" y="61.2">WL_BB_IN_CH0</text>
<text x="115.2" y="62.9">WL_BB_IP_CH0</text>
<text x="89.8" y="68.3">LF_CLK_IN</text>
<text x="89.8" y="71.8">WL_RFI_5G_CH0</text>
<text x="113.3" y="71.8">WL_RFO_5G_CH0</text>
<text x="114.4" y="68.3">WL_BB_QP_CH1</text>
<text x="115.1" y="66.5">WL_BB_IN_CH1</text>
<text x="115.2" y="70.1">WL_BB_IP_CH1</text>
<text x="89.8" y="73.6">WL_RFI_5G_CH1</text>
<text x="89.8" y="77.2">XTALO</text>
<text x="113.3" y="73.6">WL_RFO_5G_CH1</text>
<text x="119.8" y="77.2">CLK_OUT</text>
<text x="89.8" y="79">XTALI</text>
<text x="113.4" y="79">FM_RX_HEADSET</text>
<text x="148.5" y="125.2">GPIO_A</text>
<text x="165" y="125.2">SENS_CTS</text>
<text x="148.5" y="127">GPIO_B</text>
<text x="148.5" y="130.5">CTS</text>
<text x="164.8" y="128.7">SENS_RXD</text>
<text x="165" y="127">SENS_RTS</text>
<text x="165" y="130.5">SENS_TXD</text>
<text x="148.5" y="132.3">RTS</text>
<text x="148.5" y="134.1">RXD</text>
<text x="148.5" y="135.8">TXD</text>
<text x="162" y="134.1">WL_BT_FEM_0</text>
<text x="162" y="135.8">WL_BT_FEM_1</text>
<text x="162" y="137.6">WL_BT_FEM_2</text>
<text x="148.5" y="139.4">SW_CTRL</text>
<text x="148.5" y="143">WP_IF</text>
<text x="162" y="139.4">WL_BT_FEM_3</text>
<text x="162" y="141.2">WL_BT_FEM_4</text>
<text x="162" y="143">WL_BT_FEM_5</text>
<text x="148.5" y="146.5">COEX_CLK</text>
<text x="148.5" y="148.3">COEX_DATA</text>
<text x="162" y="144.7">WL_BT_FEM_6</text>
<text x="162" y="146.5">WL_BT_FEM_7</text>
<text x="162" y="148.3">WL_BT_FEM_8</text>
<text x="148.5" y="150.1">COEX_RXD</text>
<text x="148.5" y="151.8">COEX_TXD</text>
</g>
<g font-size="1.3">
<text x="30.8" y="1.3">5</text>
<text x="88.9" y="1.3">4</text>
<text x="146.9" y="1.3">3</text>
<text x="205" y="1.3">2</text>
<text x="263.1" y="1.3">1</text>
<text x=".5" y="28.4">D</text>
<text x="292.6" y="28.4">D</text>
<text x=".5" y="79.5">C</text>
<text x="292.6" y="79.5">C</text>
<text x=".5" y="130.6">B</text>
<text x="292.6" y="130.6">B</text>
<text x=".5" y="181.7">A</text>
<text x="292.6" y="181.7">A</text>
<text x="30.8" y="207.4">5</text>
<text x="88.9" y="207.4">4</text>
<text x="146.9" y="207.4">3</text>
<text x="205" y="207.4">2</text>
</g>
</svg>
